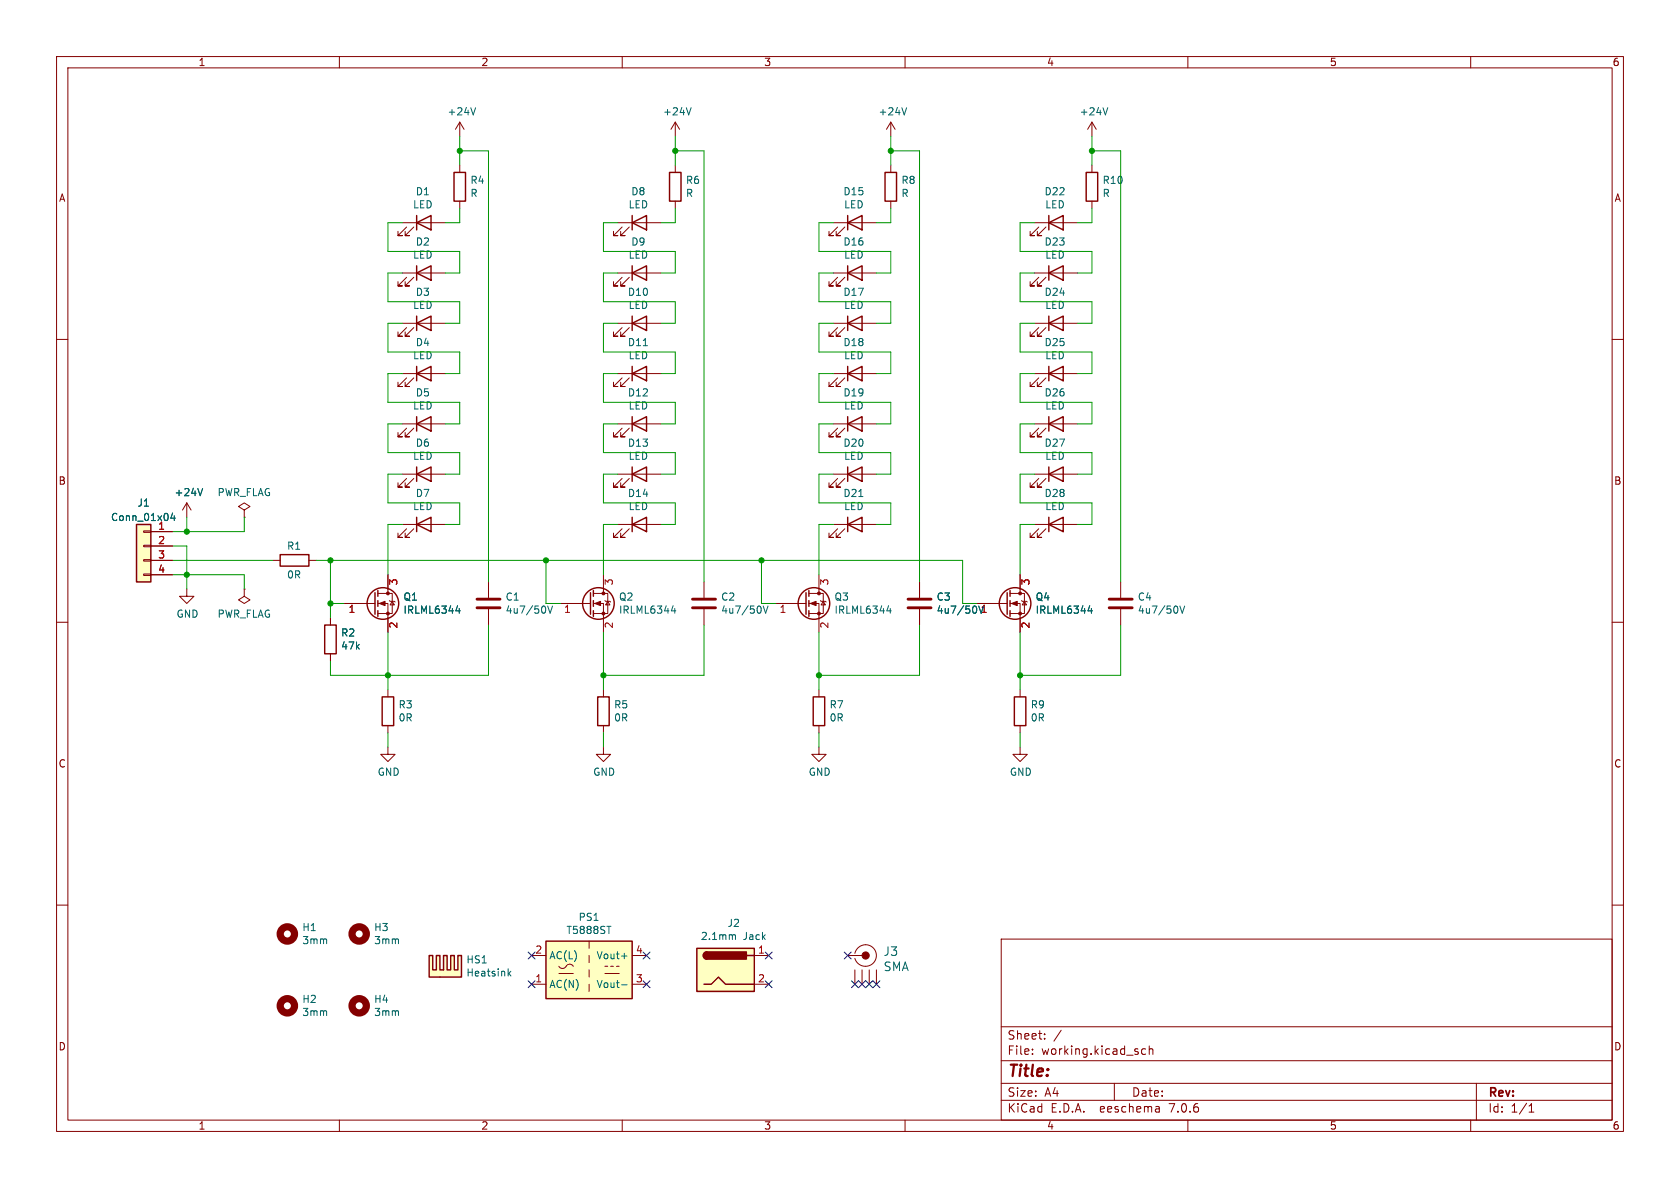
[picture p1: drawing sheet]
<svg xmlns="http://www.w3.org/2000/svg" width="297mm" height="210mm" viewBox="0 0 297 210" stroke-linecap="round" stroke-linejoin="round" font-family="sans-serif">
<g fill="none" stroke="#840000" stroke-width=".18">
<path d="M10 10h277v190h-277zM12 12h273v186h-273zM60 10v2M110 10v2M160 10v2M210 10v2M260 10v2M182.9 39.4h7.6M10 60h2M71.1 48.3h7.6M71.9 49l-1.5 1.5h.7h-.7v-.7M73.2 49l-1.6 1.5h.8h-.8v-.7"/>
<path d="M182.9 48.3h7.6M183.6 49l-1.5 1.5h.8h-.8v-.7M183.6 40.1l-1.5 1.6h.8h-.8v-.8M184.9 49l-1.5 1.5h.7h-.7v-.7M184.9 40.1l-1.5 1.6h.7h-.7v-.8M285 60h2M71.1 66h7.6M71.9 66.8l-1.5 1.5h.7h-.7v-.7M73.2 66.8l-1.6 1.5h.8h-.8v-.7M147.3 66h7.6M147.3 74.9h7.6M148.1 75.7l-1.5 1.5h.7h-.7v-.7"/>
<path d="M148.1 66.8l-1.5 1.5h.7h-.7v-.7M149.4 75.7l-1.6 1.5h.8h-.8v-.7M149.4 66.8l-1.6 1.5h.8h-.8v-.7M182.9 66h7.6M182.9 74.9h7.6M183.6 75.7l-1.5 1.5h.8h-.8v-.7M183.6 66.8l-1.5 1.5h.8h-.8v-.7M184.9 75.7l-1.5 1.5h.7h-.7v-.7M184.9 66.8l-1.5 1.5h.7h-.7v-.7M147.3 83.8h7.6M147.3 92.7h7.6M148.1 84.6l-1.5 1.5h.7h-.7v-.8"/>
<path d="M148.1 93.5l-1.5 1.5h.7h-.7v-.8M149.4 84.6l-1.6 1.5h.8h-.8v-.8M149.4 93.5l-1.6 1.5h.8h-.8v-.8M182.9 83.8h7.6M182.9 92.7h7.6M183.6 93.5l-1.5 1.5h.8h-.8v-.8M183.6 84.6l-1.5 1.5h.8h-.8v-.8M184.9 93.5l-1.5 1.5h.7h-.7v-.8M184.9 84.6l-1.5 1.5h.7h-.7v-.8M10 110h2M33 104.1v1.3h1.3l-1.3 1.3-1.3-1.3h1.3M285 110h2"/>
<path d="M106.7 132.1v1.3h1.2l-1.2 1.2-1.3-1.2h1.3M106.7 121.9v1.3M106.7 128.3v1.2M10 160h2M285 160h2M94 174h2.5M94 168.9h2.5M98.8 170.8a.78 .78 0 0 0 .8 .4 .78 .78 0 0 0 .6-.6 .73 .73 0 0 1 1.1 .2M98.8 172.1h2.5M104.1 166.4v1.2M104.1 168.9v1.3M104.1 171.5v1.2"/>
<path d="M104.1 174v1.3M106.9 172.1h2.6M106.9 170.8h.5M107.9 170.8h.6M109 170.8h.5M111.8 174h2.5M111.8 168.9h2.5M133.3 174h2.6M133.3 168.9h2.6M149.9 168.9h2.5M151.1 168.5a1.93 1.93 0 0 1 3-1.1 1.93 1.93 0 0 1 0 3.2 1.93 1.93 0 0 1-3-1.2M151.1 171.5v2.5"/>
<path d="M152.4 171.5v2.5M153.7 171.5v2.5M154.9 171.5v2.5M177 166h108v32h-108zM60 198v2M110 198v2M160 198v2M177 194.5h108M177 191.5h108M177 187.5h108M177 181.5h108M182.5 186.3v.1"/>
<path d="M182.5 185.5v.1M184.7 183.6v.1M184.7 182.8v.1M187.6 182.1l-1.3 2M197 191.5v3M202.5 185.5l-.4-.1-.3 .3v.4l.2 .2h.5M203.2 185.5l.2-.1 .3 .1 .1 .9M203.2 184.9v1.5M204.9 195.7l.1 .9M205 196.5l-.2 .1M205 196h-.2M210 198v2"/>
<path d="M260 198v2M261 191.5v6.5M270.3 196.6h.9M270.3 195.5l.4-.4v1.5"/>
</g>
<g fill="none" stroke="#840000" stroke-width=".25">
<path d="M185.4 39.4l2.6-1.3v2.5zM185.4 38.1v2.5M73.7 48.3l2.5-1.3v2.5zM73.7 47v2.5M185.4 48.3l2.6-1.3v2.5zM185.4 47v2.5M73.7 66l2.5-1.2v2.5zM73.7 64.8v2.5M149.9 74.9l2.5-1.2v2.5zM149.9 66l2.5-1.2v2.5zM149.9 64.8v2.5M149.9 73.7v2.5"/>
<path d="M185.4 74.9l2.6-1.2v2.5zM185.4 66l2.6-1.2v2.5zM185.4 64.8v2.5M185.4 73.7v2.5M149.9 83.8l2.5-1.2v2.5zM149.9 92.7l2.5-1.3v2.6zM149.9 82.6v2.5M149.9 91.4v2.6M185.4 92.7l2.6-1.3v2.6zM185.4 83.8l2.6-1.2v2.5zM185.4 82.6v2.5M185.4 91.4v2.6"/>
<path d="M105.7 123.2h2v5.1h-2zM96.5 166.4h15.3v10.1h-15.3zM123.2 167.6h10.1v7.7h-10.1zM124.5 174h1.2l1.3-1.3 1.3 1.3h5M125 168.3a.64 .64 0 0 0-.7 .6 .64 .64 0 0 0 .7 .6M132.1 168.9h1.2"/>
</g>
<g fill="#ffffc2" stroke="#ffffc2" stroke-width=".18">
<path d="M96.5 166.4h15.3v10.1h-15.3z"/>
<path d="M123.2 167.6h10.1v7.7h-10.1z"/>
</g>
<path d="M151.8 87.8h.8M107.3 163.7h.7M109.9 174.1h.9M109.9 169h.9M129.7 165.2l.3 .2v.7" fill="none" stroke="#006464" stroke-width=".18"/>
<g fill="#840000" stroke="#840000" stroke-width=".25">
<path d="M124.5 168.5l.5-.2v1.2a.64 .64 0 0 1-.6-.3 .64 .64 0 0 1 .1-.7z"/>
<path d="M125 168.3h7v1.2h-7z"/>
</g>
<circle cx="153" cy="168.9" r=".63" fill="#840000" stroke="#840000" stroke-width=".18"/>
<g fill="none" stroke="#840000" stroke-width="1.3">
<circle cx="50.8" cy="177.8" r="1.27"/>
<circle cx="50.8" cy="165.1" r="1.27"/>
<circle cx="63.5" cy="165.1" r="1.27"/>
<circle cx="63.5" cy="177.8" r="1.27"/>
</g>
<g fill="#ffffc2">
<path d="M75.9 168.9h.6v2.6h.6v-2.6h.7v2.6h.6l-.6 1.2h-1.9z"/>
<path d="M78.4 168.9h.6v2.6h.7v-2.6h.6v2.6h.6v-2.6h.7v3.8h-3.8l.6-1.2z"/>
</g>
<g fill="none" stroke="#840000" stroke-width=".25">
<path d="M73.7 39.4l2.5-1.3v2.5zM73.7 38.1v2.5M80.3 30.5h2v5.1h-2zM111.8 39.4l2.5-1.3v2.5zM111.8 38.1v2.5M118.4 30.5h2v5.1h-2zM149.9 39.4l2.5-1.3v2.5zM149.9 38.1v2.5M156.5 30.5h2v5.1h-2zM192 30.5h2.1v5.1h-2.1zM73.7 57.2l2.5-1.3v2.5zM73.7 55.9v2.5"/>
<path d="M111.8 48.3l2.5-1.3v2.5zM111.8 57.2l2.5-1.3v2.5zM111.8 47v2.5M111.8 55.9v2.5M149.9 57.2l2.5-1.3v2.5zM149.9 48.3l2.5-1.3v2.5zM149.9 47v2.5M149.9 55.9v2.5M185.4 57.2l2.6-1.3v2.5zM185.4 55.9v2.5M73.7 74.9l2.5-1.2v2.5zM73.7 73.7v2.5"/>
<path d="M111.8 74.9l2.5-1.2v2.5zM111.8 66l2.5-1.2v2.5zM111.8 64.8v2.5M111.8 73.7v2.5M24.1 92.7h2.6v10.2h-2.6zM49.5 98h5.1v2.1h-5.1zM73.7 83.8l2.5-1.2v2.5zM73.7 92.7l2.5-1.3v2.6zM73.7 82.6v2.5M73.7 91.4v2.6M111.8 92.7l2.5-1.3v2.6zM111.8 83.8l2.5-1.2v2.5z"/>
<path d="M111.8 82.6v2.5M111.8 91.4v2.6M57.4 110.5h2v5.1h-2zM66.3 104.8v3.8M66.8 104.4v1M66.8 106.2v1M66.8 108v1M104.4 104.8v3.8M104.9 104.4v1M104.9 106.2v1M104.9 108v1M142.5 104.8v3.8"/>
<path d="M143 104.4v1M143 106.2v1M143 108v1M178.1 104.8v3.8M178.6 104.4v1M178.6 106.2v1M178.6 108v1M67.6 123.2h2v5.1h-2zM143.8 123.2h2v5.1h-2zM179.3 123.2h2.1v5.1h-2.1zM75.9 168.9h.6v2.6h.6v-2.6h.7v2.6h.6v-2.6h.6v2.6h.7v-2.6h.6v2.6h.6v-2.6h.7v3.8h-5.7z"/>
<circle cx="67.7" cy="106.7" r="2.79"/>
<circle cx="105.8" cy="106.7" r="2.79"/>
<circle cx="143.9" cy="106.7" r="2.79"/>
<circle cx="179.5" cy="106.7" r="2.79"/>
</g>
<g fill="none" stroke="#006464" stroke-width=".18">
<path d="M84.1 19l-.4 1.3M122.2 19l-.4 1.3M160.3 19l-.4 1.3M195.8 19l-.4 1.3M113.7 61.1h.8M30.5 90.7l-.3 .9h.8M30.8 91.2v.8M35.8 86.4l-.4 1.2M80.6 108h.8M81.2 107.6v.8M96.4 107.4v.8M96.8 107.1l.5 1.3 .4-1.3"/>
<path d="M118.7 108h.8M119.3 107.6v.8M134.5 107.4v.8M134.9 107.1l.5 1.3 .4-1.3M156.8 108h.8M157.4 107.6v.8M192.3 108h.8M193 107.6v.8M208.2 107.4v.8M208.6 107.1l.4 1.3 .4-1.3M90 172.1l.3 .4M90.3 171.7l-.5 .5"/>
</g>
<g fill="none" stroke="#840000" stroke-width=".18">
<path d="M71.1 39.4h7.6M81.3 21.6v2.5M81.3 29.2v1.3M81.3 35.6v1.2M81.3 21.6l-.8 1.3M81.3 21.6l.7 1.3M109.2 39.4h7.6M119.4 21.6l-.8 1.3M119.4 21.6v2.5M119.4 29.2v1.3M119.4 35.6v1.2M119.4 21.6l.7 1.3"/>
<path d="M147.3 39.4h7.6M157.5 21.6v2.5M157.5 29.2v1.3M157.5 35.6v1.2M157.5 21.6l-.8 1.3M157.5 21.6l.7 1.3M193 21.6l-.7 1.3M193 21.6v2.5M193 29.2v1.3M193 35.6v1.2M193 21.6l.8 1.3M71.1 57.2h7.6"/>
<path d="M71.9 57.9l-1.5 1.5h.7h-.7v-.7M71.9 40.1l-1.5 1.6h.7h-.7v-.8M73.2 57.9l-1.6 1.5h.8h-.8v-.7M73.2 40.1l-1.6 1.6h.8h-.8v-.8M109.2 57.2h7.6M109.2 48.3h7.6M110 49l-1.5 1.5h.7h-.7v-.7M110 40.1l-1.5 1.6h.7h-.7v-.8M110 57.9l-1.5 1.5h.7h-.7v-.7M111.3 49l-1.6 1.5h.8h-.8v-.7M111.3 40.1l-1.6 1.6h.8h-.8v-.8M111.3 57.9l-1.6 1.5h.8h-.8v-.7"/>
<path d="M147.3 57.2h7.6M147.3 48.3h7.6M148.1 57.9l-1.5 1.5h.7h-.7v-.7M148.1 40.1l-1.5 1.6h.7h-.7v-.8M148.1 49l-1.5 1.5h.7h-.7v-.7M149.4 57.9l-1.6 1.5h.8h-.8v-.7M149.4 40.1l-1.6 1.6h.8h-.8v-.8M149.4 49l-1.6 1.5h.8h-.8v-.7M182.9 57.2h7.6M183.6 57.9l-1.5 1.5h.8h-.8v-.7M184.9 57.9l-1.5 1.5h.7h-.7v-.7M71.1 74.9h7.6"/>
<path d="M71.9 75.7l-1.5 1.5h.7h-.7v-.7M73.2 75.7l-1.6 1.5h.8h-.8v-.7M109.2 74.9h7.6M109.2 66h7.6M110 75.7l-1.5 1.5h.7h-.7v-.7M110 66.8l-1.5 1.5h.7h-.7v-.7M111.3 75.7l-1.6 1.5h.8h-.8v-.7M111.3 66.8l-1.6 1.5h.8h-.8v-.7M25.4 98.9h1.3v.3h-1.3zM25.4 96.4h1.3v.2h-1.3zM25.4 93.9h1.3v.2h-1.3zM26.7 94h3.8"/>
<path d="M26.7 96.5h3.8M26.7 99.1h3.8M33 88.9l-.7 1.3M33 88.9v2.5M33 88.9l.8 1.3M43.2 90.2l1-.7-1-.6-1 .6 1 .7v1.2M43.2 91.4h.1M48.3 99.1h1.2M54.6 99.1h1.3M71.1 83.8h7.6M71.1 92.7h7.6M71.9 84.6l-1.5 1.5h.7h-.7v-.8"/>
<path d="M71.9 93.5l-1.5 1.5h.7h-.7v-.8M73.2 84.6l-1.6 1.5h.8h-.8v-.8M73.2 93.5l-1.6 1.5h.8h-.8v-.8M109.2 83.8h7.6M109.2 92.7h7.6M110 93.5l-1.5 1.5h.7h-.7v-.8M110 84.6l-1.5 1.5h.7h-.7v-.8M111.3 93.5l-1.6 1.5h.8h-.8v-.8M111.3 84.6l-1.6 1.5h.8h-.8v-.8M25.4 101.5h1.3v.2h-1.3zM26.7 101.6h3.8M43.2 104.1v1.3l-1 .6 1 .7 1-.7-1-.6"/>
<path d="M43.2 104.1h.1M58.4 109.2v1.3M58.4 115.6v1.2M61 106.7h5.3M66.8 106.7h1.8v5.1M66.8 104.9h2.5v3.6h-2.5M68.6 101.6v3.3M68.8 106.2l.2 .1h.7l.1 .1M69.3 106.3l.4 .6h-.7zM86.4 102.9v2.8M86.4 107.7v2.8M99.1 106.7h5.3"/>
<path d="M104.9 106.7h1.8v5.1M104.9 104.9h2.5v3.6h-2.5M106.7 101.6v3.3M106.9 106.2l.2 .1h.7l.1 .1M107.4 106.3l.4 .6h-.7zM124.5 102.9v2.8M124.5 107.7v2.8M137.2 106.7h5.3M143 106.7h1.8v5.1M143 104.9h2.5v3.6h-2.5M144.8 101.6v3.3M145 106.2l.2 .1h.7l.1 .1"/>
<path d="M145.5 106.3l.4 .6h-.7zM162.6 102.9v2.8M162.6 107.7v2.8M172.7 106.7h5.4M178.6 106.7h1.7v5.1M178.6 104.9h2.5v3.6h-2.5M180.3 101.6v3.3M180.6 106.2l.1 .1h.8l.1 .1M181.1 106.3l.4 .6h-.8zM198.1 102.9v2.8M198.1 107.7v2.8M68.6 132.1v1.3h1.2l-1.2 1.2-1.3-1.2h1.3"/>
<path d="M68.6 121.9v1.3M68.6 128.3v1.2M144.8 132.1v1.3h1.2l-1.2 1.2-1.3-1.2h1.3M144.8 121.9v1.3M144.8 128.3v1.2M180.3 132.1v1.3h1.3l-1.3 1.2-1.2-1.2h1.2M180.3 121.9v1.3M180.3 128.3v1.2"/>
</g>
<g fill="#840000" stroke="#840000" stroke-width=".18">
<path d="M67.1 106.7l1-.4v.8z"/>
<path d="M105.2 106.7l1-.4v.8z"/>
<path d="M143.3 106.7l1-.4v.8z"/>
<path d="M178.8 106.7l1-.4v.8z"/>
<circle cx="68.6" cy="108.5" r=".25"/>
<circle cx="68.6" cy="104.9" r=".25"/>
<circle cx="106.7" cy="108.5" r=".25"/>
<circle cx="106.7" cy="104.9" r=".25"/>
<circle cx="144.8" cy="108.5" r=".25"/>
<circle cx="144.8" cy="104.9" r=".25"/>
<circle cx="180.3" cy="108.5" r=".25"/>
<circle cx="180.3" cy="104.9" r=".25"/>
</g>
<path d="M24.1 92.7h2.6v10.2h-2.6z" fill="#ffffc2" stroke="#ffffc2" stroke-width=".18"/>
<path d="M84.3 107.4h4.1M84.3 105.9h4.1M122.4 107.4h4.1M122.4 105.9h4.1M160.5 107.4h4.1M160.5 105.9h4.1M196.1 107.4h4.1M196.1 105.9h4.1" fill="none" stroke="#840000" stroke-width=".51"/>
<g fill="none" stroke="#009600" stroke-width=".18">
<path d="M71.1 39.4h-2.5v5.1h12.7v3.8h-2.6M81.3 24.1v5.1M81.3 36.8v2.6h-2.6M81.3 26.7h5.1v76.2M109.2 39.4h-2.5v5.1h12.7v3.8h-2.6M119.4 26.7h5.1v76.2M119.4 24.1v5.1M119.4 36.8v2.6h-2.6M147.3 39.4h-2.5v5.1h12.7v3.8h-2.6M157.5 26.7h5.1v76.2M157.5 24.1v5.1M157.5 36.8v2.6h-2.6"/>
<path d="M182.9 39.4h-2.6v5.1h12.7v3.8h-2.5M193 26.7h5.1v76.2M193 36.8v2.6h-2.5M193 24.1v5.1M71.1 48.3h-2.5v5h12.7v3.9h-2.6M71.1 57.2h-2.5v5h12.7v3.8h-2.6M109.2 48.3h-2.5v5h12.7v3.9h-2.6M109.2 57.2h-2.5v5h12.7v3.8h-2.6M147.3 48.3h-2.5v5h12.7v3.9h-2.6M147.3 57.2h-2.5v5h12.7v3.8h-2.6M182.9 48.3h-2.6v5h12.7v3.9h-2.5M182.9 57.2h-2.6v5h12.7v3.8h-2.5"/>
<path d="M71.1 66h-2.5v5.1h12.7v3.8h-2.6M71.1 74.9h-2.5v5.1h12.7v3.8h-2.6M109.2 74.9h-2.5v5.1h12.7v3.8h-2.6M109.2 66h-2.5v5.1h12.7v3.8h-2.6M147.3 74.9h-2.5v5.1h12.7v3.8h-2.6M147.3 66h-2.5v5.1h12.7v3.8h-2.6M182.9 74.9h-2.6v5.1h12.7v3.8h-2.5M182.9 66h-2.6v5.1h12.7v3.8h-2.5M30.5 99.1h17.8M30.5 96.5h2.5v7.6M33 91.4v2.6M43.2 91.4v2.6h-12.7"/>
<path d="M55.9 99.1h114.3v7.6h2.5M58.4 99.1v10.1M71.1 83.8h-2.5v5.1h12.7v3.8h-2.6M71.1 92.7h-2.5v8.9M96.5 99.1v7.6h2.6M109.2 83.8h-2.5v5.1h12.7v3.8h-2.6M109.2 92.7h-2.5v8.9M134.6 99.1v7.6h2.6M147.3 83.8h-2.5v5.1h12.7v3.8h-2.6M147.3 92.7h-2.5v8.9M182.9 83.8h-2.6v5.1h12.7v3.8h-2.5M182.9 92.7h-2.6v8.9"/>
<path d="M30.5 101.6h12.7v2.5M58.4 106.7h2.6M68.6 111.8v10.1M86.4 110.5v8.9h-28v-2.6M106.7 111.8v10.1M124.5 110.5v8.9h-17.8M144.8 111.8v10.1M162.6 110.5v8.9h-17.8M180.3 111.8v10.1M198.1 110.5v8.9h-17.8M68.6 129.5v2.6M106.7 129.5v2.6"/>
<path d="M144.8 129.5v2.6M180.3 129.5v2.6"/>
</g>
<g fill="none" stroke="#000084" stroke-width=".18">
<path d="M93.4 168.3l1.2 1.2M93.4 173.4l1.2 1.2M94.6 168.3l-1.2 1.2M94.6 173.4l-1.2 1.2M113.7 173.4l1.2 1.2M113.7 168.3l1.2 1.2M114.9 173.4l-1.2 1.2M114.9 168.3l-1.2 1.2M135.3 173.4l1.2 1.2M135.3 168.3l1.2 1.2M136.5 173.4l-1.2 1.2M136.5 168.3l-1.2 1.2"/>
<path d="M149.3 168.3l1.2 1.2M150.5 168.3l-1.2 1.2M150.5 173.4l1.2 1.2M151.7 173.4l-1.2 1.2M151.8 173.4l1.2 1.2M153 173.4l-1.2 1.2M153.1 173.4l1.2 1.2M154.3 173.4l-1.2 1.2M154.3 173.4l1.2 1.2M155.5 173.4l-1.2 1.2"/>
</g>
<g fill="#009600" stroke="#009600" stroke-width=".18">
<circle cx="106.7" cy="119.4" r=".46"/>
<circle cx="81.3" cy="26.7" r=".46"/>
<circle cx="134.6" cy="99.1" r=".46"/>
<circle cx="96.5" cy="99.1" r=".46"/>
<circle cx="58.4" cy="99.1" r=".46"/>
<circle cx="68.6" cy="119.4" r=".46"/>
<circle cx="33" cy="101.6" r=".46"/>
<circle cx="58.4" cy="106.7" r=".46"/>
<circle cx="33" cy="94" r=".46"/>
<circle cx="119.4" cy="26.7" r=".46"/>
<circle cx="193" cy="26.7" r=".46"/>
<circle cx="157.5" cy="26.7" r=".46"/>
<circle cx="144.8" cy="119.4" r=".46"/>
<circle cx="180.3" cy="119.4" r=".46"/>
</g>
<text font-size="2.8" fill="#840000" x="178" y="190.9">Title:</text>
<g font-size="2.1" fill="#006464">
<text x="156.1" y="169.2">J3</text>
<text x="156.1" y="171.9">SMA</text>
</g>
<g font-size="2.1" fill="#840000">
<text x="178" y="184">Sheet:</text>
<text x="178" y="186.7">File:</text>
<text x="184.1" y="186.7">working.kicad_sch</text>
<text x="178" y="196.9">KiCad</text>
<text x="178" y="194.1">Size:</text>
<text x="184.7" y="194.1">A4</text>
<text x="185.7" y="196.9">E.D.A.</text>
<text x="194.6" y="196.9">eeschema</text>
<text x="200" y="194.1">Date:</text>
<text x="207" y="196.9">7.0.6</text>
<text x="263" y="194.3">Rev:</text>
<text x="263" y="196.9">Id:</text>
<text x="267.1" y="196.9">1/1</text>
</g>
<g font-size="1.8" fill="#840000">
<text x="35" y="11.9">1</text>
<text x="85" y="11.9">2</text>
<text x="135" y="11.9">3</text>
<text x="185" y="11.9">4</text>
<text x="235" y="11.9">5</text>
<text x="285" y="11.9">6</text>
<text x="10.3" y="35.9">A</text>
<text x="285.3" y="35.9">A</text>
<text x="10.3" y="85.9">B</text>
<text x="285.3" y="85.9">B</text>
<text x="10.3" y="135.9">C</text>
<text x="285.3" y="135.9">C</text>
<text x="10.3" y="185.9">D</text>
<text x="285.3" y="185.9">D</text>
<text x="35" y="199.9">1</text>
<text x="85" y="199.9">2</text>
<text x="135" y="199.9">3</text>
<text x="185" y="199.9">4</text>
<text x="235" y="199.9">5</text>
<text x="285" y="199.9">6</text>
</g>
<g font-size="1.8" fill="#006464">
<text x="79" y="20.6">+24V</text>
<text x="117.1" y="20.6">+24V</text>
<text x="155.2" y="20.6">+24V</text>
<text x="190.8" y="20.6">+24V</text>
<text x="73.4" y="34.7">D1</text>
<text x="83.1" y="32.7">R4</text>
<text x="83.1" y="35">R</text>
<text x="111.5" y="34.7">D8</text>
<text x="121.2" y="32.7">R6</text>
<text x="121.2" y="35">R</text>
<text x="149" y="34.7">D15</text>
<text x="159.3" y="32.7">R8</text>
<text x="159.3" y="35">R</text>
<text x="184.6" y="34.7">D22</text>
<text x="194.8" y="32.7">R10</text>
<text x="194.8" y="35">R</text>
<text x="72.9" y="37">LED</text>
<text x="111" y="37">LED</text>
<text x="149.1" y="37">LED</text>
<text x="184.7" y="37">LED</text>
<text x="72.9" y="45.9">LED</text>
<text x="73.4" y="43.6">D2</text>
<text x="111" y="45.9">LED</text>
<text x="111.5" y="43.6">D9</text>
<text x="149" y="43.6">D16</text>
<text x="149.1" y="45.9">LED</text>
<text x="184.6" y="43.6">D23</text>
<text x="184.7" y="45.9">LED</text>
<text x="73.4" y="52.5">D3</text>
<text x="110.9" y="52.5">D10</text>
<text x="149" y="52.5">D17</text>
<text x="184.6" y="52.5">D24</text>
<text x="72.9" y="54.8">LED</text>
<text x="111" y="54.8">LED</text>
<text x="149.1" y="54.8">LED</text>
<text x="184.7" y="54.8">LED</text>
<text x="72.9" y="63.7">LED</text>
<text x="73.4" y="61.4">D4</text>
<text x="110.9" y="61.4">D11</text>
<text x="111" y="63.7">LED</text>
<text x="149" y="61.4">D18</text>
<text x="149.1" y="63.7">LED</text>
<text x="184.6" y="61.4">D25</text>
<text x="184.7" y="63.7">LED</text>
<text x="73.4" y="70.3">D5</text>
<text x="110.9" y="70.3">D12</text>
<text x="149" y="70.3">D19</text>
<text x="184.6" y="70.3">D26</text>
<text x="72.9" y="72.6">LED</text>
<text x="111" y="72.6">LED</text>
<text x="149.1" y="72.6">LED</text>
<text x="184.7" y="72.6">LED</text>
<text x="72.9" y="81.5">LED</text>
<text x="73.4" y="79.2">D6</text>
<text x="110.9" y="79.2">D13</text>
<text x="111" y="81.5">LED</text>
<text x="149" y="79.2">D20</text>
<text x="149.1" y="81.5">LED</text>
<text x="184.6" y="79.2">D27</text>
<text x="184.7" y="81.5">LED</text>
<text x="24.2" y="89.8">J1</text>
<text x="30.8" y="87.9">+24V</text>
<text x="38.4" y="87.9">PWR_FLAG</text>
<text x="73.4" y="88.1">D7</text>
<text x="110.9" y="88.1">D14</text>
<text x="149" y="88.1">D21</text>
<text x="184.6" y="88.1">D28</text>
<text x="19.5" y="92.3">Conn_01x04</text>
<text x="72.9" y="90.4">LED</text>
<text x="111" y="90.4">LED</text>
<text x="149.1" y="90.4">LED</text>
<text x="184.7" y="90.4">LED</text>
<text x="50.6" y="97.4">R1</text>
<text x="50.6" y="102.5">0R</text>
<text x="71.2" y="106.4">Q1</text>
<text x="89.3" y="106.4">C1</text>
<text x="109.3" y="106.4">Q2</text>
<text x="127.4" y="106.4">C2</text>
<text x="147.4" y="106.4">Q3</text>
<text x="165.5" y="106.4">C3</text>
<text x="183" y="106.4">Q4</text>
<text x="201.1" y="106.4">C4</text>
<text x="31.1" y="109.4">GND</text>
<text x="38.4" y="109.4">PWR_FLAG</text>
<text x="60.2" y="112.7">R2</text>
<text x="71.2" y="108.7">IRLML6344</text>
<text x="89.3" y="108.7">4u7/50V</text>
<text x="109.3" y="108.7">IRLML6344</text>
<text x="127.4" y="108.7">4u7/50V</text>
<text x="147.4" y="108.7">IRLML6344</text>
<text x="165.5" y="108.7">4u7/50V 1</text>
<text x="183" y="108.7">IRLML6344</text>
<text x="201.1" y="108.7">4u7/50V</text>
<text x="60.2" y="115">47k</text>
<text x="70.4" y="125.4">R3</text>
<text x="108.5" y="125.4">R5</text>
<text x="146.6" y="125.4">R7</text>
<text x="182.1" y="125.4">R9</text>
<text x="70.4" y="127.7">0R</text>
<text x="108.5" y="127.7">0R</text>
<text x="146.6" y="127.7">0R</text>
<text x="182.1" y="127.7">0R</text>
<text x="66.7" y="137.3">GND</text>
<text x="104.8" y="137.3">GND</text>
<text x="142.9" y="137.3">GND</text>
<text x="178.4" y="137.3">GND</text>
<text x="53.3" y="167.1">3mm</text>
<text x="53.3" y="164.8">H1</text>
<text x="66" y="167.1">3mm</text>
<text x="66" y="164.8">H3</text>
<text x="100" y="165.3">T5888ST</text>
<text x="102.2" y="163">PS1</text>
<text x="123.8" y="166.4">2.1mm</text>
<text x="128.5" y="164.1">J2</text>
<text x="131.4" y="166.4">Jack</text>
<text x="82.4" y="170.5">HS1</text>
<text x="82.4" y="172.8">Heatsink</text>
<text x="97" y="169.8">AC(L)</text>
<text x="105.4" y="169.8">Vout+</text>
<text x="53.3" y="179.8">3mm</text>
<text x="53.3" y="177.5">H2</text>
<text x="66" y="179.8">3mm</text>
<text x="66" y="177.5">H4</text>
<text x="97" y="174.9">AC(N)</text>
<text x="105.4" y="174.9">Vout-</text>
</g>
<g font-size="1.8" fill="#a90000">
<text x="27.9" y="93.7">1</text>
<text x="27.9" y="96.3">2</text>
<text x="27.9" y="98.8">3</text>
<text x="27.9" y="101.3">4</text>
<text x="70.6" y="103.6" transform="rotate(-90 70.6 103.6)">3</text>
<text x="108.7" y="103.6" transform="rotate(-90 108.7 103.6)">3</text>
<text x="146.8" y="103.6" transform="rotate(-90 146.8 103.6)">3</text>
<text x="182.3" y="103.6" transform="rotate(-90 182.3 103.6)">3</text>
<text x="61.5" y="108.7">1</text>
<text x="70.6" y="111.2" transform="rotate(-90 70.6 111.2)">2</text>
<text x="99.6" y="108.7">1</text>
<text x="108.7" y="111.2" transform="rotate(-90 108.7 111.2)">2</text>
<text x="137.7" y="108.7">1</text>
<text x="146.8" y="111.2" transform="rotate(-90 146.8 111.2)">2</text>
<text x="182.3" y="111.2" transform="rotate(-90 182.3 111.2)">2</text>
<text x="94.5" y="173.7">1</text>
<text x="94.5" y="168.7">2</text>
<text x="112.3" y="173.7">3</text>
<text x="112.3" y="168.7">4</text>
<text x="133.9" y="168.7">1</text>
<text x="133.9" y="173.7">2</text>
</g>
</svg>
